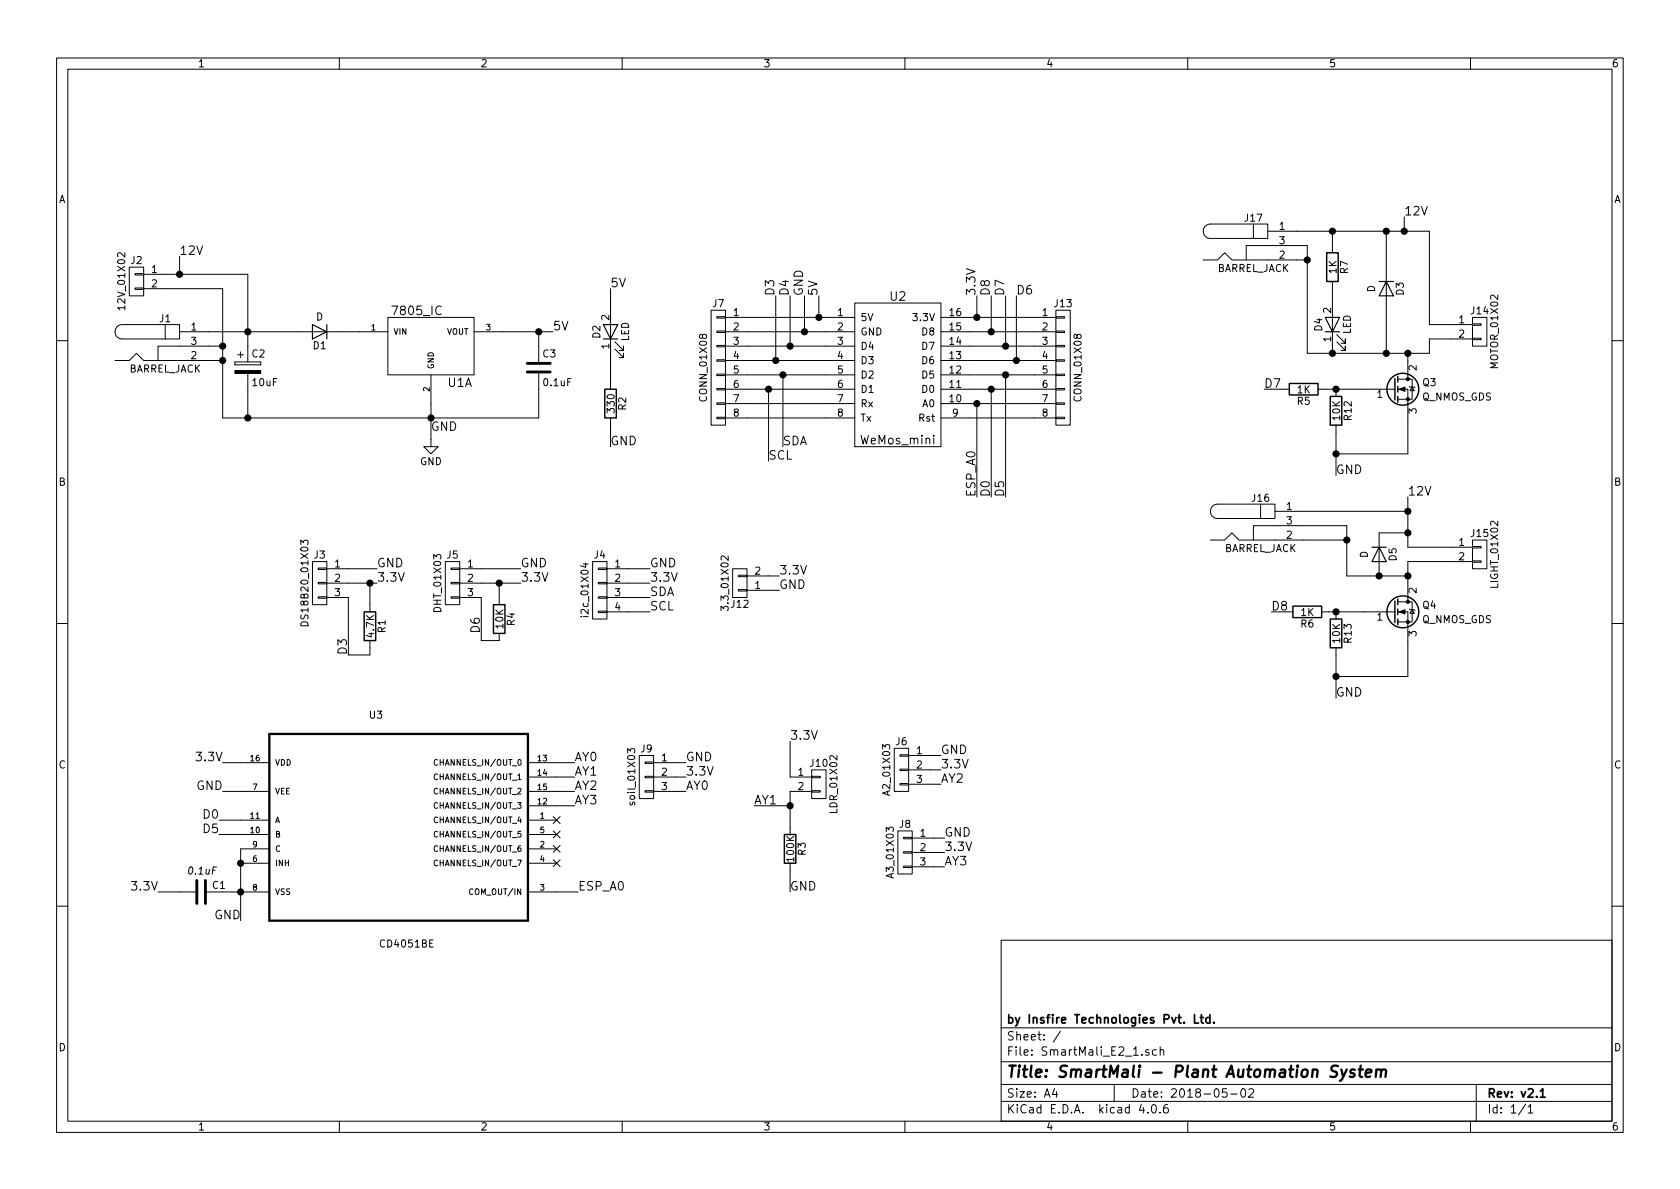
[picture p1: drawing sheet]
<svg xmlns="http://www.w3.org/2000/svg" width="297mm" height="210mm" viewBox="0 0 297 210" stroke-linecap="round" stroke-linejoin="round" font-family="sans-serif">
<g fill="none" stroke="#000" stroke-width=".18">
<path d="M10 10.3h277v189.9h-277zM12 12.2h273v186.1h-273zM60 10.3v1.9M110 10.3v1.9M160 10.3v1.9M210 10.3v1.9M260 10.3v1.9M221.6 39.6h2.6v2.6h-2.6zM221.6 39.6h-7.6a1.27 1.27 0 0 0-1.2 1.3 1.27 1.27 0 0 0 1.2 1.3h7.6M248.3 38.3v2.6M22.9 47.2h2.5v5.1h-2.5zM23.9 50.9h1.5v.3h-1.5z"/>
<path d="M23.9 48.4h1.5v.2h-1.5zM25.4 51h14v22.9h55.8v-7.9M25.4 48.5h18.4v15.5M29.2 57.4h2.5v2.5h-2.5zM29.2 57.4h-7.6a1.27 1.27 0 0 0-1.3 1.3 1.27 1.27 0 0 0 1.3 1.2h7.6M31.7 58.7h36.9M31.7 45.3v3.2M68.6 56.1h15.2v10.2h-15.2zM83.8 58.7h14M95.2 58.7v5.3M107.9 51v17.8M125.7 54.9h2.6v20.3h-2.6z"/>
<path d="M126.7 58.5h1.6v.3h-1.6zM126.7 56h1.6v.3h-1.6zM128.3 56.1h22.8M128.3 58.7h22.8M137.2 52.3v11.4M139.7 52.3v8.9M142.2 52.3v6.4M144.8 52.3v3.8M151.1 53.6h15.3v25.4h-15.3zM166.4 56.1h20.3M166.4 58.7h20.3M172.7 52.3v3.8"/>
<path d="M175.3 52.3v6.4M177.8 52.3v8.9M179.7 52.3v11.4M186.7 54.9h2.5v20.3h-2.5zM186.7 58.5h1.5v.3h-1.5zM186.7 56h1.5v.3h-1.5zM212.7 46h2.6l1.2-1.3 1.3 1.3h13.3M220.3 46v-2.6h10.8v19.1h21.6v-2.6h7.6M224.2 40.9h28.5v16.5h7.6M235.6 40.9v3.8M235.6 49.8v12.7M236.3 59.2l1.6 1.5v-.8v.8h-.8"/>
<path d="M245.1 40.9v21.6M260.3 59.8h1.6v.3h-1.6zM260.3 57.3h1.6v.2h-1.6zM260.3 56.1h2.6v5.1h-2.6zM10 60.2h2M20.3 63.7h2.6l1.2-1.2 1.3 1.2h14M39.4 61.2h-11.5v2.5M41.5 64v.5zM41.5 64.5h4.6zM41.5 64h4.6zM42 62.7h1.1M42.5 62.2v1"/>
<path d="M43.8 66v7.9M46.1 64v.5zM76.2 66.3v12.7h1.3l-1.3 1.3-1.3-1.3h1.3M107.9 73.9v5.1M108.7 61.7l1.5 1.5v-.7v.7h-.7M108.7 60.4l1.5 1.6v-.8v.8h-.7M126.7 73.8h1.6v.2h-1.6zM126.7 71.2h1.6v.3h-1.6zM126.7 68.7h1.6v.3h-1.6zM126.7 66.2h1.6v.2h-1.6zM126.7 63.6h1.6v.3h-1.6zM126.7 61.1h1.6v.2h-1.6z"/>
<path d="M128.3 61.2h22.8M128.3 63.7h22.8M128.3 66.3h22.8M128.3 68.8h22.8M128.3 71.4h22.8M128.3 73.9h22.8M135.9 68.8v12.7M138.4 66.3v12.7M165.1 77v.1M166.4 61.2h20.3M166.4 63.7h20.3M166.4 66.3h20.3"/>
<path d="M166.4 68.8h20.3M166.4 71.4h20.3M166.4 73.9h20.3M172.7 71.4v16.5M175.3 68.8v19.1M177.8 66.3v21.6M186.7 73.8h1.5v.2h-1.5zM186.7 71.2h1.5v.3h-1.5zM186.7 68.7h1.5v.3h-1.5zM186.7 66.2h1.5v.2h-1.5zM186.7 63.6h1.5v.3h-1.5zM186.7 61.1h1.5v.2h-1.5z"/>
<path d="M226.7 68.8h1.3M233 68.8h13.6M236.2 68.8v1.3M236.2 75.2v8.9M236.3 60.4l1.6 1.6v-.8v.8h-.8M247.1 68.8h1.8v11.5h-12.7M247.1 67.1h1.8M248.9 67.1h.8v3.5h-2.6M248.9 62.5v4.6M249.2 68.3l.1 .1h.8l.1 .2M249.7 68.4l.4 .7h-.8zM285 60.2h2"/>
<path d="M53.2 96.3v-.8l.5 .5 .1-.4h.5l.2 .2-.2 .5M55.2 99.3h2.6v7.6h-2.6zM78.7 99.3h2.6v7.6h-2.6zM103.6 99.6v.7l-1-.3M104.8 99.3h2.5v10.2h-2.5zM214 95.5h2.5l1.3-1.3 1.3 1.3h19M221.6 95.5v-2.5h16.5v8.8h10.8M222.9 89.1h2.5v2.6h-2.5zM222.9 89.1h-7.6a1.27 1.27 0 0 0-1.3 1.3 1.27 1.27 0 0 0 1.3 1.3h7.6M225.4 90.4h23.5M248.9 87.9v8.9h11.4M248.9 94.2h-5.1v7.6"/>
<path d="M260.3 99.2h1.6v.2h-1.6zM260.3 96.6h1.6v.3h-1.6zM260.3 95.5h2.6v5.1h-2.6zM260.3 99.3h-11.4v7.1M10 110.3h2M53.2 110.2a.69 .69 0 0 1 .8-.2 .69 .69 0 0 1 .5 .7h-1.3zM56.3 105.5h1.5v.3h-1.5zM56.3 103h1.5v.2h-1.5zM56.3 100.5h1.5v.2h-1.5zM57.8 100.6h8.9M57.8 103.1h8.9M57.8 105.7h3.8v10.1h3.8v-2.5"/>
<path d="M65.4 103.1v5.1M79.8 105.5h1.5v.3h-1.5zM79.8 103h1.5v.2h-1.5zM79.8 100.5h1.5v.2h-1.5zM81.3 100.6h10.8M81.3 103.1h10.8M81.3 105.7h3.8v7.6h3.2v-1.3M88.3 103.1v3.8M105.8 108.1h1.5v.2h-1.5zM105.8 105.5h1.5v.3h-1.5zM105.8 103h1.5v.2h-1.5zM105.8 100.5h1.5v.2h-1.5z"/>
<path d="M107.3 100.6h7.6M107.3 103.1h7.6M107.3 105.7h7.6M107.3 108.2h7.6M127.5 108v-.8l.5 .4 .1-.3h.5l.2 .1-.2 .6M129.5 100.6h2.6v5.1h-2.6zM130.6 101.7h1.5v.3h-1.5zM130.6 104.3h1.5v.2h-1.5zM132.1 104.4h5.7M132.1 101.8h5.7M227.3 108.2h1.3M233.7 108.2h12.9"/>
<path d="M236.2 108.2v1.3M236.2 114.5v8.9M247.1 108.2h1.8v11.4h-12.7M247.1 106.4h1.8M248.9 106.4h.8v3.6h-2.6M249.2 107.7l.1 .1h.8l.1 .1M249.7 107.8l.4 .7h-.8zM285 110.3h2M39.4 139.9h8.2M39.4 134.9h8.2M77.4 134.4a.47 .47 0 0 0-.7 .4 .47 .47 0 0 0 .5 .5l.2-.1M77.4 137a.47 .47 0 0 0-.7 .3 .47 .47 0 0 0 .5 .6l.2-.1"/>
<path d="M77.4 139.5a.47 .47 0 0 0-.7 .3 .47 .47 0 0 0 .5 .6l.2-.1M93.3 137.4h8.3M93.3 139.9h8.3M93.3 134.9h8.3M111 133.2v-.8l.5 .4 .1-.4h.5l.1 .2-.1 .6M113 133.6h2.6v7.6h-2.6zM114 139.8h1.6v.3h-1.6zM114 137.3h1.6v.2h-1.6zM114 134.7h1.6v.3h-1.6zM115.6 137.4h5.7M115.6 139.9h5.7M115.6 134.9h5.7"/>
<path d="M139.7 131.1v6.3h3.8M143.5 139.8h1.5v.3h-1.5zM143.5 137.3h1.5v.2h-1.5zM143.5 136.1h2.5v5.1h-2.5zM143.5 139.9h-3.8v7.7M158.1 132.3h2.6v7.6h-2.6zM159.1 138.6h1.6v.2h-1.6zM159.1 136h1.6v.3h-1.6zM159.1 133.5h1.6v.2h-1.6zM160.7 133.6h5.7M160.7 136.1h5.7M160.7 138.7h5.7"/>
<path d="M27.9 157.7h6.6M36.6 157.7h11M38.7 145h8.9M38.7 147.6h8.9M42.5 152.6h5.1M47.6 150.1h-5.1v12.7M77.4 144.6a.47 .47 0 0 0-.7 .3 .47 .47 0 0 0 .5 .6l.2-.1M77.4 149.7a.47 .47 0 0 0-.7 .3 .47 .47 0 0 0 .5 .6l.2-.1M77.4 152.2a.47 .47 0 0 0-.7 .3 .47 .47 0 0 0 .5 .6l.2-.1M77.4 147.1a.47 .47 0 0 0-.7 .4 .47 .47 0 0 0 .5 .5l.2-.1M77.4 142a.47 .47 0 0 0-.7 .4 .47 .47 0 0 0 .5 .5l.2-.1M93.3 145h5.1"/>
<path d="M93.3 150.1h5.1M93.3 157.7h8.9M93.3 152.6h5.1M93.3 147.6h5.1M93.3 142.5h8.3M97.8 144.4l1.2 1.2M97.8 147l1.2 1.2M97.8 149.5l1.2 1.2M97.8 152l1.2 1.3M99 144.4l-1.2 1.2M99 147l-1.2 1.2M99 149.5l-1.2 1.2"/>
<path d="M99 152l-1.2 1.3M133.3 142.5h6.4M139.7 152.6v5.1M158.7 146.9h2.6v7.7h-2.6zM159.8 153.2h1.5v.2h-1.5zM159.8 150.6h1.5v.3h-1.5zM159.8 148.1h1.5v.2h-1.5zM161.3 148.2h5.7M161.3 150.7h5.7M161.3 153.3h5.7M10 160.2h2M177 166.3h108v32h-108z"/>
<path d="M285 160.2h2M60 198.3v1.9M110 198.3v1.9M160 198.3v1.9M177 194.8h108M177 191.8h108M177 187.8h108M177 181.8h108M186.4 192.5l-.3 1h.9M186.8 193v1M187.5 182.3l-1.3 2M197 191.8v3"/>
<path d="M201.8 195.2l-.4 1.1h1M202.9 196.7v.1M203.1 185.7a.37 .37 0 0 0-.6 .1l.1 .2 .5 .2 .1 .1-.2 .3-.5-.1M203.8 195.4l.1-.1a.81 .81 0 0 1 .6 .6 .81 .81 0 0 1-.3 .8l-.1 .1a.8 .8 0 0 1-.6-.6 .8 .8 0 0 1 .3-.8zM204.5 185.7l-.5-.1-.2 .3v.6l.2 .1 .5-.1M205.1 196.7v.1M205.1 185.7l.2-.1 .4 .1 .1 .9M205.1 185.1v1.5M206.4 195.3a.59 .59 0 0 0-.7 .7l.1 .7 .2 .1 .5-.1 .1-.5-.2-.2-.4-.1-.3 .3M210 198.3v1.9M216.9 192.5h-.7l-.1 .7 .2-.1 .5 .1 .2 .2-.1 .5-.2 .1-.6-.1M217.6 193.5h1.1"/>
<path d="M219.5 192.7l.2-.2a.81 .81 0 0 1 .6 .6 .81 .81 0 0 1-.3 .8l-.1 .1a.79 .79 0 0 1-.4-1.3zM220.8 192.7l.2-.2h.4l.3 .5-1 1h1M260 198.3v1.9M261 191.8v6.5M269.7 195.2l-1.2 2M270.2 195.8l.4-.5v1.5M270.2 196.8h.8"/>
</g>
<path d="M211.2 179.4v1.5h.7M212.2 179.9h.6M212.4 179.4v1.3l.4 .2M213.9 179.4v1.5M213.9 180l-.4-.1-.3 .3 .1 .6 .2 .1 .4-.1M214.6 180.8v.1M272.3 193l.5-.5v1.5M272.3 194h.9" fill="none" stroke="#000" stroke-width=".3"/>
<path d="M47.6 129.8h45.7v33h-45.7zM236.6 188.5l-.3-.1-.7 .1a.47 .47 0 0 0-.2 .5 .47 .47 0 0 0 .3 .4l.4 .1a.48 .48 0 0 1 .3 .5 .48 .48 0 0 1-.4 .4l-.8-.1M237.2 189.1l.3 1.3M238.1 189.1l-.9 1.8-.3 .2M239.5 189.2l-.4-.1-.4 .4 .3 .3 .4 .1 .1 .3-.1 .1-.2 .1-.6-.1M240.2 189.1h.8M240.6 188.4l-.2 1.8 .1 .1 .3 .1M241.5 189.8l1-.2-.1-.4-.6-.1-.3 .3v.9l.2 .1 .6-.1M243.4 189.3a.52 .52 0 0 1 .8 .1l-.1 1M243.4 189.1l-.2 1.3M244.2 189.4a.52 .52 0 0 1 .8-.2v1.2" fill="none" stroke="#000" stroke-width=".41"/>
<g fill="none" stroke="#000" stroke-width=".25">
<path d="M234.6 44.7h2v5.1h-2zM106.9 68.8h2.1v5.1h-2.1zM228 67.8h5v2h-5zM235.2 70.1h2v5.1h-2zM246.6 66.9v3.8M247.1 66.5v1.1M247.1 68.3v1M247.1 70.1v1M64.4 108.2h2v5.1h-2zM87.2 106.9h2.1v5.1h-2.1zM228.6 107.2h5.1v2h-5.1zM235.2 109.5h2v5h-2z"/>
<path d="M246.6 106.3v3.8M247.1 105.9v1M247.1 107.7v1M247.1 109.5v1M138.7 147.6h2v5h-2z"/>
<circle cx="248" cy="68.8" r="2.82"/>
<circle cx="248" cy="108.2" r="2.82"/>
</g>
<path d="M55.2 57.4l2.6 1.3-2.6 1.2zM57.8 57.4v2.5M106.7 57.4h2.5l-1.3 2.5zM106.7 59.9h2.5M234.3 56.1h2.6l-1.3 2.6zM234.3 58.7h2.6M243.8 49.8h2.6M245.1 49.8l1.3 2.5h-2.6zM242.6 96.8h2.5M243.8 96.8l1.3 2.5h-2.5z" fill="none" stroke="#000" stroke-width=".2"/>
<g fill="#000" stroke="#000" stroke-width=".18">
<path d="M41.5 65.5h4.6v.5h-4.6zM247.4 68.8l1-.4v.8zM247.4 108.2l1-.4v.8z"/>
<circle cx="248.9" cy="67.1" r=".28"/>
<circle cx="248.9" cy="70.6" r=".28"/>
<circle cx="248.9" cy="106.4" r=".28"/>
<circle cx="248.9" cy="110" r=".28"/>
</g>
<path d="M93.2 65.8h4.1M93.2 64.3h4.1M34.8 155.7v4.1M36.3 155.7v4.1" fill="none" stroke="#000" stroke-width=".51"/>
<g fill="#000" stroke="#000" stroke-width=".25">
<circle cx="31.8" cy="48.5" r=".51"/>
<circle cx="43.8" cy="58.7" r=".51"/>
<circle cx="95.3" cy="58.7" r=".51"/>
<circle cx="142.2" cy="58.7" r=".51"/>
<circle cx="144.8" cy="56.1" r=".51"/>
<circle cx="172.7" cy="56.1" r=".51"/>
<circle cx="175.3" cy="58.7" r=".51"/>
<circle cx="231.1" cy="46" r=".51"/>
<circle cx="235.6" cy="40.9" r=".51"/>
<circle cx="245.1" cy="40.9" r=".51"/>
<circle cx="248.3" cy="40.9" r=".51"/>
<circle cx="39.4" cy="61.2" r=".51"/>
<circle cx="39.4" cy="63.7" r=".51"/>
<circle cx="43.8" cy="73.9" r=".51"/>
<circle cx="76.2" cy="73.9" r=".51"/>
<circle cx="135.9" cy="68.8" r=".51"/>
<circle cx="137.2" cy="63.7" r=".51"/>
<circle cx="138.4" cy="66.3" r=".51"/>
<circle cx="139.7" cy="61.2" r=".51"/>
<circle cx="172.7" cy="71.4" r=".51"/>
<circle cx="175.3" cy="68.8" r=".51"/>
<circle cx="177.8" cy="66.3" r=".51"/>
<circle cx="177.8" cy="61.2" r=".51"/>
<circle cx="179.7" cy="63.7" r=".51"/>
<circle cx="235.6" cy="62.5" r=".51"/>
<circle cx="236.2" cy="68.8" r=".51"/>
<circle cx="245.1" cy="62.5" r=".51"/>
<circle cx="248.9" cy="62.5" r=".51"/>
<circle cx="236.2" cy="80.3" r=".51"/>
<circle cx="238.1" cy="95.5" r=".51"/>
<circle cx="248.9" cy="90.4" r=".51"/>
<circle cx="248.9" cy="94.2" r=".51"/>
<circle cx="65.4" cy="103.1" r=".51"/>
<circle cx="88.3" cy="103.1" r=".51"/>
<circle cx="236.2" cy="119.6" r=".51"/>
<circle cx="236.2" cy="108.2" r=".51"/>
<circle cx="243.8" cy="101.8" r=".51"/>
<circle cx="248.9" cy="101.8" r=".51"/>
<circle cx="42.5" cy="157.7" r=".51"/>
<circle cx="42.5" cy="152.6" r=".51"/>
<circle cx="139.7" cy="142.5" r=".51"/>
</g>
<text font-size="2.8" x="178" y="190.5">Title: SmartMali - Plant Automation System</text>
<g font-size="2.1">
<text x="248.3" y="38.1">12V</text>
<text x="31.7" y="45.1">12V</text>
<text x="107.9" y="50.8">5V</text>
<text x="136.9" y="52.3" transform="rotate(-90 136.9 52.3)">D3</text>
<text x="139.4" y="52.3" transform="rotate(-90 139.4 52.3)">D4</text>
<text x="142" y="52.3" transform="rotate(-90 142 52.3)">GND</text>
<text x="144.5" y="52.3" transform="rotate(-90 144.5 52.3)">5V</text>
<text x="157.4" y="53.2">U2</text>
<text x="172.5" y="52.3" transform="rotate(-90 172.5 52.3)">3.3V</text>
<text x="175" y="52.3" transform="rotate(-90 175 52.3)">D8</text>
<text x="177.5" y="52.3" transform="rotate(-90 177.5 52.3)">D7</text>
<text x="179.7" y="52.1">D6</text>
<text x="69.6" y="55.7">7805_IC</text>
<text x="97.8" y="58.4">5V</text>
<text x="79.2" y="68.4">U1A</text>
<text x="223.5" y="68.6">D7</text>
<text x="76.2" y="76.2">GND</text>
<text x="107.9" y="78.7">GND</text>
<text x="135.9" y="81.3">SCL</text>
<text x="138.4" y="78.7">SDA</text>
<text x="152.3" y="78.6">WeMos_mini</text>
<text x="236.2" y="83.8">GND</text>
<text x="172.5" y="87.9" transform="rotate(-90 172.5 87.9)">ESP_A0</text>
<text x="175" y="87.9" transform="rotate(-90 175 87.9)">D0</text>
<text x="177.5" y="87.9" transform="rotate(-90 177.5 87.9)">D5</text>
<text x="248.9" y="87.6">12V</text>
<text x="66.7" y="100.3">GND</text>
<text x="92.1" y="100.3">GND</text>
<text x="114.9" y="100.3">GND</text>
<text x="137.8" y="101.6">3.3V</text>
<text x="66.7" y="102.9">3.3V</text>
<text x="92.1" y="102.9">3.3V</text>
<text x="114.9" y="102.9">3.3V</text>
<text x="114.9" y="105.4">SDA</text>
<text x="114.9" y="107.9">SCL</text>
<text x="137.8" y="104.1">GND</text>
<text x="224.8" y="107.9">D8</text>
<text x="84.8" y="112" transform="rotate(-90 84.8 112)">D6</text>
<text x="61.3" y="115.8" transform="rotate(-90 61.3 115.8)">D3</text>
<text x="236.2" y="123.2">GND</text>
<text x="139.7" y="130.8">3.3V</text>
<text x="35" y="134.6">3.3V</text>
<text x="101.6" y="134.6">AY0</text>
<text x="101.6" y="137.2">AY1</text>
<text x="121.3" y="134.6">GND</text>
<text x="121.3" y="137.2">3.3V</text>
<text x="166.4" y="133.3">GND</text>
<text x="166.4" y="135.9">3.3V</text>
<text x="34.6" y="139.7">GND</text>
<text x="101.6" y="139.7">AY2</text>
<text x="101.6" y="142.2">AY3</text>
<text x="121.3" y="139.7">AY0</text>
<text x="133.3" y="142.2">AY1</text>
<text x="166.4" y="138.4">AY2</text>
<text x="36" y="144.8">D0</text>
<text x="36" y="147.3">D5</text>
<text x="167" y="147.9">GND</text>
<text x="167" y="153">AY3</text>
<text x="167" y="150.5">3.3V</text>
<text x="23.6" y="157.5">3.3V</text>
<text x="102.2" y="157.5">ESP_A0</text>
<text x="139.7" y="157.5">GND</text>
<text x="37.8" y="162.6">GND</text>
<text x="178" y="184">Sheet: /</text>
<text x="178" y="181">by Insfire Technologies Pvt. Ltd.</text>
<text x="178" y="186.7">File: SmartMali_E2_1.sch</text>
<text x="178" y="196.9">KiCad E.D.A. kicad 4.0.6</text>
<text x="178" y="194.1">Size: A4</text>
<text x="200" y="194.1">Date: 2018-05-02</text>
<text x="263" y="194.1">Rev: v2.1</text>
<text x="263" y="196.9">Id: 1/1</text>
</g>
<g font-size="1.8">
<text x="35" y="11.9">1</text>
<text x="85" y="11.9">2</text>
<text x="135" y="11.9">3</text>
<text x="185" y="11.9">4</text>
<text x="235" y="11.9">5</text>
<text x="285" y="11.9">6</text>
<text x="10.4" y="35.9">A</text>
<text x="285.4" y="35.9">A</text>
<text x="220.1" y="39.2">J17</text>
<text x="226.2" y="40.6">1</text>
<text x="23.2" y="46.7">J2</text>
<text x="226.2" y="45.7">2</text>
<text x="226.2" y="43.2">3</text>
<text x="26.8" y="48.3">1</text>
<text x="26.8" y="50.8">2</text>
<text x="215" y="48.1">BARREL_JACK</text>
<text x="236.3" y="48.4" transform="rotate(-90 236.3 48.4)">1K</text>
<text x="238.3" y="48.4" transform="rotate(-90 238.3 48.4)">R7</text>
<text x="243.1" y="51.7" transform="rotate(-90 243.1 51.7)">D</text>
<text x="248.2" y="52.2" transform="rotate(-90 248.2 52.2)">D3</text>
<text x="22.1" y="54.4" transform="rotate(-90 22.1 54.4)">12V_01X02</text>
<text x="28.2" y="57">J1</text>
<text x="33.8" y="58.4">1</text>
<text x="55.9" y="56.7">D</text>
<text x="106.1" y="59.8" transform="rotate(-90 106.1 59.8)">D2</text>
<text x="107.7" y="56.6" transform="rotate(-90 107.7 56.6)">2</text>
<text x="126" y="54.3">J7</text>
<text x="129.7" y="55.9">1</text>
<text x="129.7" y="58.4">2</text>
<text x="148.1" y="55.9">1</text>
<text x="148.1" y="58.4">2</text>
<text x="152.1" y="56.8">5V</text>
<text x="152.1" y="59.3">GND</text>
<text x="161.7" y="56.8">3.3V</text>
<text x="163.1" y="59.3">D8</text>
<text x="167.9" y="58.4">15</text>
<text x="167.9" y="55.9">16</text>
<text x="184.3" y="55.9">1</text>
<text x="184.3" y="58.4">2</text>
<text x="186.5" y="54.3">J13</text>
<text x="233.8" y="58.5" transform="rotate(-90 233.8 58.5)">D4</text>
<text x="235.3" y="55.3" transform="rotate(-90 235.3 55.3)">2</text>
<text x="238.8" y="59.1" transform="rotate(-90 238.8 59.1)">LED</text>
<text x="258" y="57.1">1</text>
<text x="258" y="59.7">2</text>
<text x="260.1" y="55.6">J14</text>
<text x="22.6" y="65.9">BARREL_JACK</text>
<text x="33.8" y="63.5">2</text>
<text x="33.8" y="61">3</text>
<text x="44.6" y="63.2">C2</text>
<text x="55.4" y="61.7">D1</text>
<text x="96" y="63.2">C3</text>
<text x="107.7" y="61.7" transform="rotate(-90 107.7 61.7)">1</text>
<text x="111.2" y="60.4" transform="rotate(-90 111.2 60.4)">LED</text>
<text x="129.7" y="61">3</text>
<text x="129.7" y="63.5">4</text>
<text x="148.1" y="61">3</text>
<text x="148.1" y="63.5">4</text>
<text x="152.1" y="61.8">D4</text>
<text x="152.1" y="64.4">D3</text>
<text x="163.1" y="64.4">D6</text>
<text x="163.1" y="61.8">D7</text>
<text x="167.9" y="63.5">13</text>
<text x="167.9" y="61">14</text>
<text x="184.3" y="61">3</text>
<text x="184.3" y="63.5">4</text>
<text x="235.3" y="60.4" transform="rotate(-90 235.3 60.4)">1</text>
<text x="250.4" y="65.5" transform="rotate(-90 250.4 65.5)">2</text>
<text x="264.9" y="65" transform="rotate(-90 264.9 65)">MOTOR_01X02</text>
<text x="44.7" y="68.3">10uF</text>
<text x="96.2" y="68.3">0.1uF</text>
<text x="125" y="70.7" transform="rotate(-90 125 70.7)">CONN_01X08</text>
<text x="129.7" y="66">5</text>
<text x="129.7" y="68.6">6</text>
<text x="129.7" y="71.1">7</text>
<text x="148.1" y="66">5</text>
<text x="148.1" y="68.6">6</text>
<text x="148.1" y="71.1">7</text>
<text x="152.1" y="66.9">D2</text>
<text x="152.1" y="69.5">D1</text>
<text x="163.1" y="69.5">D0</text>
<text x="163.1" y="66.9">D5</text>
<text x="167.9" y="71.1">10</text>
<text x="167.9" y="68.6">11</text>
<text x="167.9" y="66">12</text>
<text x="184.3" y="66">5</text>
<text x="184.3" y="68.6">6</text>
<text x="184.3" y="71.1">7</text>
<text x="191.2" y="70.7" transform="rotate(-90 191.2 70.7)">CONN_01X08</text>
<text x="229.4" y="71.6">R5</text>
<text x="229.4" y="69.5">1K</text>
<text x="243.5" y="70.4">1</text>
<text x="251.4" y="70.8">Q_NMOS_GDS</text>
<text x="251.6" y="68.3">Q3</text>
<text x="108.7" y="72.8" transform="rotate(-90 108.7 72.8)">330</text>
<text x="110.7" y="72.5" transform="rotate(-90 110.7 72.5)">R2</text>
<text x="129.7" y="73.7">8</text>
<text x="148.1" y="73.7">8</text>
<text x="152.1" y="72">Rx</text>
<text x="152.1" y="74.5">Tx</text>
<text x="162.5" y="74.5">Rst</text>
<text x="163.1" y="72">A0</text>
<text x="168.4" y="73.7">9</text>
<text x="184.3" y="73.7">8</text>
<text x="236.9" y="74.3" transform="rotate(-90 236.9 74.3)">10K</text>
<text x="239" y="74.3" transform="rotate(-90 239 74.3)">R12</text>
<text x="250.4" y="73.1" transform="rotate(-90 250.4 73.1)">3</text>
<text x="74.2" y="82.2">GND</text>
<text x="10.4" y="85.9">B</text>
<text x="221.4" y="88.7">J16</text>
<text x="285.4" y="85.9">B</text>
<text x="227.5" y="90.2">1</text>
<text x="227.5" y="95.2">2</text>
<text x="227.5" y="92.7">3</text>
<text x="260.1" y="94.9">J15</text>
<text x="55.5" y="98.7">J3</text>
<text x="59.2" y="100.3">1</text>
<text x="79" y="98.7">J5</text>
<text x="82.7" y="100.3">1</text>
<text x="105.1" y="98.7">J4</text>
<text x="108.7" y="100.3">1</text>
<text x="133.5" y="101.6">2</text>
<text x="216.3" y="97.6">BARREL_JACK</text>
<text x="241.8" y="98.7" transform="rotate(-90 241.8 98.7)">D</text>
<text x="246.9" y="99.2" transform="rotate(-90 246.9 99.2)">D5</text>
<text x="258" y="96.5">1</text>
<text x="258" y="99.1">2</text>
<text x="59.2" y="102.9">2</text>
<text x="59.2" y="105.4">3</text>
<text x="78" y="108" transform="rotate(-90 78 108)">DHT_01X03</text>
<text x="82.7" y="102.9">2</text>
<text x="82.7" y="105.4">3</text>
<text x="108.7" y="102.9">2</text>
<text x="108.7" y="105.4">3</text>
<text x="108.7" y="107.9">4</text>
<text x="128.8" y="107.4" transform="rotate(-90 128.8 107.4)">3.3_01X02</text>
<text x="129.3" y="107.5">J12</text>
<text x="133.5" y="104.1">1</text>
<text x="250.4" y="104.9" transform="rotate(-90 250.4 104.9)">2</text>
<text x="251.6" y="107.6">Q4</text>
<text x="264.9" y="103.7" transform="rotate(-90 264.9 103.7)">LIGHT_01X02</text>
<text x="54.5" y="110" transform="rotate(-90 54.5 110)">DS18B20_01X03</text>
<text x="66.1" y="112.6" transform="rotate(-90 66.1 112.6)">4.7K</text>
<text x="68.1" y="111.9" transform="rotate(-90 68.1 111.9)">R1</text>
<text x="89" y="111.1" transform="rotate(-90 89 111.1)">10K</text>
<text x="91" y="110.6" transform="rotate(-90 91 110.6)">R4</text>
<text x="104" y="108.6" transform="rotate(-90 104 108.6)">i2c_01X04</text>
<text x="230" y="110.9">R6</text>
<text x="230" y="108.9">1K</text>
<text x="236.9" y="113.6" transform="rotate(-90 236.9 113.6)">10K</text>
<text x="239" y="113.6" transform="rotate(-90 239 113.6)">R13</text>
<text x="243.5" y="109.7">1</text>
<text x="250.4" y="112.5" transform="rotate(-90 250.4 112.5)">3</text>
<text x="251.4" y="110.2">Q_NMOS_GDS</text>
<text x="65.4" y="127.1">U3</text>
<text x="158.4" y="131.8">J6</text>
<text x="10.4" y="135.9">C</text>
<text x="113.3" y="133">J9</text>
<text x="117" y="134.6">1</text>
<text x="117" y="137.2">2</text>
<text x="141.1" y="137.2">1</text>
<text x="143.3" y="135.6">J10</text>
<text x="162.1" y="133.3">1</text>
<text x="162.1" y="135.9">2</text>
<text x="285.4" y="135.9">C</text>
<text x="112.3" y="142" transform="rotate(-90 112.3 142)">soil_01X03</text>
<text x="117" y="139.7">3</text>
<text x="141.1" y="139.7">2</text>
<text x="148" y="143.5" transform="rotate(-90 148 143.5)">LDR_01X02</text>
<text x="157.4" y="140.3" transform="rotate(-90 157.4 140.3)">A2_01X03</text>
<text x="162.1" y="138.4">3</text>
<text x="159.1" y="146.4">J8</text>
<text x="162.7" y="147.9">1</text>
<text x="33.4" y="154.6">0.1uF</text>
<text x="140.4" y="152.2" transform="rotate(-90 140.4 152.2)">100K</text>
<text x="142.4" y="151.2" transform="rotate(-90 142.4 151.2)">R3</text>
<text x="158" y="154.9" transform="rotate(-90 158 154.9)">A3_01X03</text>
<text x="162.7" y="150.5">2</text>
<text x="162.7" y="153">3</text>
<text x="37.6" y="157.2">C1</text>
<text x="67.4" y="167.5">CD4051BE</text>
<text x="10.4" y="185.9">D</text>
<text x="285.4" y="185.9">D</text>
<text x="35" y="199.9">1</text>
<text x="85" y="199.9">2</text>
<text x="135" y="199.9">3</text>
<text x="185" y="199.9">4</text>
<text x="235" y="199.9">5</text>
<text x="285" y="199.9">6</text>
</g>
<g font-size="1.4">
<text x="65.7" y="58.4">1</text>
<text x="69.6" y="59.2">VIN</text>
<text x="78.9" y="59.2">VOUT</text>
<text x="86" y="58.4">3</text>
<text x="76.7" y="65.3" transform="rotate(-90 76.7 65.3)">GND</text>
<text x="75.9" y="69.2" transform="rotate(-90 75.9 69.2)">2</text>
<text x="44.3" y="134.6">16</text>
<text x="48.6" y="135.4">VDD</text>
<text x="77.3" y="135.4">CHANNELS_IN/OUT_0</text>
<text x="77.3" y="137.9">CHANNELS_IN/OUT_1</text>
<text x="95.1" y="134.6">13</text>
<text x="95.1" y="137.2">14</text>
<text x="44.7" y="139.7">7</text>
<text x="48.6" y="140.5">VEE</text>
<text x="77.3" y="143">CHANNELS_IN/OUT_3</text>
<text x="77.3" y="140.5">CHANNELS_IN/OUT_2</text>
<text x="95.1" y="142.2">12</text>
<text x="95.1" y="139.7">15</text>
<text x="44.3" y="147.3">10</text>
<text x="44.3" y="144.8">11</text>
<text x="44.7" y="149.9">9</text>
<text x="48.6" y="148.1">B</text>
<text x="48.6" y="145.5">A</text>
<text x="77.3" y="145.5">CHANNELS_IN/OUT_4</text>
<text x="77.3" y="148.1">CHANNELS_IN/OUT_5</text>
<text x="95.5" y="144.8">1</text>
<text x="95.5" y="149.9">2</text>
<text x="95.5" y="147.3">5</text>
<text x="44.7" y="152.4">6</text>
<text x="48.6" y="153.2">INH</text>
<text x="48.6" y="150.6">C</text>
<text x="77.3" y="150.6">CHANNELS_IN/OUT_6</text>
<text x="77.3" y="153.2">CHANNELS_IN/OUT_7</text>
<text x="95.5" y="152.4">4</text>
<text x="44.7" y="157.5">8</text>
<text x="48.6" y="158.2">VSS</text>
<text x="83.4" y="158.2">COM_OUT/IN</text>
<text x="95.5" y="157.5">3</text>
</g>
</svg>
